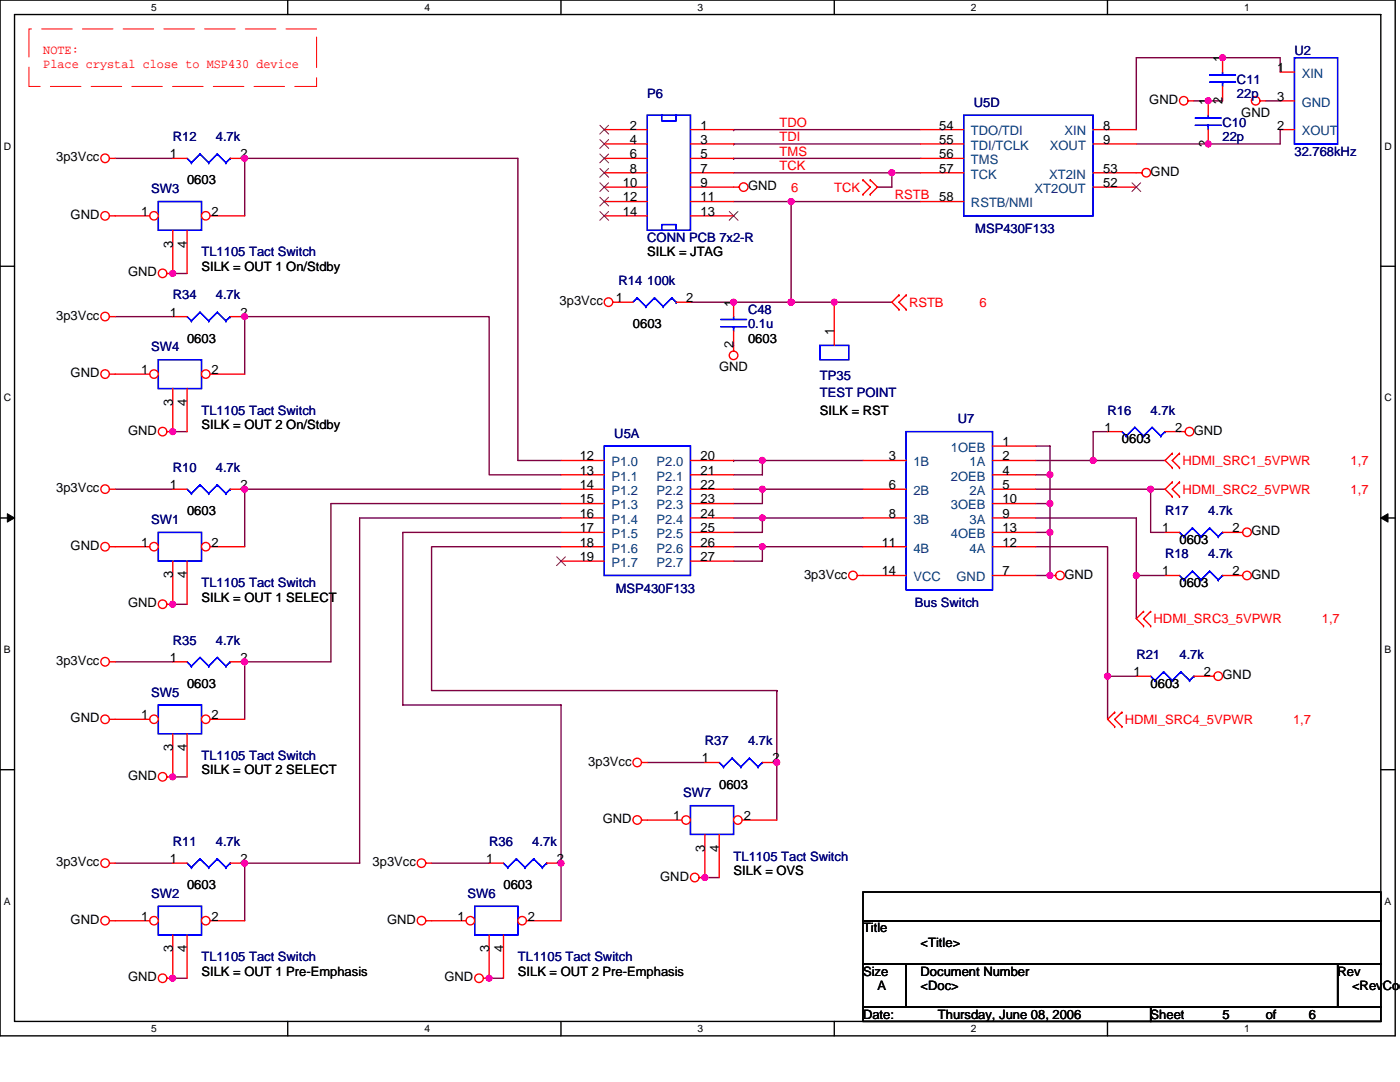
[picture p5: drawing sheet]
<svg xmlns="http://www.w3.org/2000/svg" width="279mm" height="216mm" viewBox="0 0 279 216" stroke-linecap="round" stroke-linejoin="round" font-family="sans-serif">
<path d="M0 0h278.4v206.7h-278.4zM2.9 2.9h272.7v200.9h-272.7z" fill="none" stroke="#000" stroke-width=".28"/>
<g fill="#fff">
<path d="M30.2 .3h1.1v2.3h-1.1z"/>
<path d="M30.2 204.1h1.1v2.3h-1.1z"/>
</g>
<path d="M57.4 0v2.9M57.4 203.8v2.9" fill="none" stroke="#000" stroke-width=".28"/>
<g fill="#fff">
<path d="M84.7 .3h1.1v2.3h-1.1z"/>
<path d="M84.7 204.1h1.1v2.3h-1.1z"/>
</g>
<path d="M112 0v2.9M112 203.8v2.9" fill="none" stroke="#000" stroke-width=".28"/>
<g fill="#fff">
<path d="M139.2 .3h1.2v2.3h-1.2z"/>
<path d="M139.2 204.1h1.2v2.3h-1.2z"/>
</g>
<path d="M166.5 0v2.9M166.5 203.8v2.9" fill="none" stroke="#000" stroke-width=".28"/>
<g fill="#fff">
<path d="M193.8 .3h1.1v2.3h-1.1z"/>
<path d="M193.8 204.1h1.1v2.3h-1.1z"/>
</g>
<path d="M221 0v2.9M221 203.8v2.9" fill="none" stroke="#000" stroke-width=".28"/>
<g fill="#fff">
<path d="M248.3 .3h1.1v2.3h-1.1z"/>
<path d="M248.3 204.1h1.1v2.3h-1.1z"/>
<path d="M.7 28h1.5v2.3h-1.5z"/>
<path d="M276.3 28h1.5v2.3h-1.5z"/>
<path d="M.7 78.2h1.5v2.3h-1.5z"/>
<path d="M276.3 78.2h1.5v2.3h-1.5z"/>
</g>
<path d="M0 53.1h2.9M275.6 53.1h2.8" fill="none" stroke="#000" stroke-width=".28"/>
<g fill="#fff">
<path d="M.7 128.5h1.4v2.2h-1.4z"/>
<path d="M276.3 128.5h1.4v2.2h-1.4z"/>
</g>
<path d="M0 103.4h2.9M275.6 103.4h2.8" fill="none" stroke="#000" stroke-width=".28"/>
<path d="M1.5 102.5l1.4 .9-1.4 .8zM275.6 103.4l1.4-.9v1.7z" fill="#000" stroke="#000" stroke-width=".2"/>
<g fill="#fff">
<path d="M.7 178.7h1.4v2.3h-1.4z"/>
<path d="M276.3 178.7h1.4v2.3h-1.4z"/>
</g>
<path d="M0 153.6h2.9M275.6 153.6h2.8M172.2 178h103.4v5.7h-103.4zM172.2 183.7h103.4v8.6h-103.4zM172.2 192.3h8.6v8.6h-8.6zM180.8 192.3h86.2v8.6h-86.2zM267 192.3h8.6v8.6h-8.6zM172.2 200.9h57.4v2.9h-57.4zM229.6 200.9h46v2.9h-46z" fill="none" stroke="#000" stroke-width=".28"/>
<g fill="none" stroke="#800040" stroke-width=".28">
<path d="M244 11.5h-17.2v14.4M244 11.5h.1M244 11.5h11.5v2.9M23 31.6h11.5M48.8 31.6h54.6v60.3h8.6M48.8 31.6h.1M48.8 31.6v11.5M146.4 28.7h.1M146.4 25.9h.1M146.4 31.6h.1M146.4 28.7h37.3M146.4 25.9h37.3"/>
<path d="M146.4 34.5h37.3M146.4 31.6h37.3M178 34.5v2.8h-2.9M178 34.5h.1M226.8 28.7h14.3M238.3 20.1h2.8M241.1 28.7h.1M241.1 20.1h.1M241.1 20.1h2.9M252.6 20.1h2.9M255.5 25.9v2.8h-14.4M34.5 54.6h.1"/>
<path d="M34.5 54.6h2.8M146.4 40.2h11.5M157.9 40.2h.1M157.9 40.2v20.1M157.9 40.2h25.8M23 63.2h11.5M48.8 63.2h.1M48.8 63.2h48.8v31.5h14.4M48.8 63.2v11.5M137.8 60.3h8.6M146.4 60.3h.1M146.4 60.3h31.6"/>
<path d="M157.9 60.3h.1M166.5 60.3h.1M23 97.6h11.5M34.5 86.1h.1M34.5 86.1h2.8M48.8 97.6h.1M48.8 97.6h63.2M48.8 97.6v11.5M146.4 91.9h.1M146.4 97.6h5.7M146.4 91.9h5.7M152.1 91.9h20.1"/>
<path d="M152.1 91.9v2.8h-5.7M152.1 97.6h20.1M152.1 97.6h.1M152.1 97.6v2.9h-5.7M206.7 89h2.8v5.7M206.7 94.7h2.8M206.7 97.6h22.9M206.7 91.9h11.5M209.5 94.7v20.1h-2.8M209.5 94.7h.1M218.2 91.9h.1M218.2 91.9h14.3"/>
<path d="M221 86.1h-2.8v5.8M229.6 97.6h.1M229.6 97.6v8.6h2.9M229.6 97.6h2.9M112 103.4h-40.2v68.8h-23M112 100.5h-46v31.6h-17.2M112 106.2h-31.6v34.5h31.6v31.5M112 109.1h-25.9v28.7h68.9M146.4 109.1h5.7M146.4 103.4h5.7M152.1 103.4h.1M152.1 103.4v2.8h-5.7"/>
<path d="M152.1 109.1h.1M152.1 109.1v2.9h-5.7M152.1 103.4h20.1M152.1 109.1h20.1M206.7 100.5h2.8M206.7 103.4h20.1v11.4M206.7 106.2h2.8M206.7 109.1h14.3v25.8M209.5 106.2h.1M209.5 100.5h.1M226.8 114.8v8.6M226.8 114.8h.1"/>
<path d="M226.8 114.8h5.7M23 132.1h11.5M34.5 120.6h.1M34.5 120.6h2.8M48.8 132.1h.1M48.8 132.1v11.4M155 137.8v14.3M155 137.8h.1M221 134.9v8.6M221 134.9h.1M221 134.9h5.8M34.5 155h.1"/>
<path d="M34.5 155h2.8M129.2 152.1h11.5M155 152.1h.1M155 152.1v11.5M23 172.2h11.5M48.8 172.2h.1M48.8 172.2v11.5M86.1 172.2h11.5M112 172.2h.1M112 172.2v11.5M140.7 175.1h.1M140.7 175.1h2.8"/>
<path d="M34.5 195.2h.1M34.5 195.2h2.8M97.6 195.2h.1M97.6 195.2h2.9"/>
</g>
<g fill="#f0f" stroke="#f0f" stroke-width=".28">
<circle cx="241.1" cy="28.7" r=".57"/>
<circle cx="218.1" cy="91.9" r=".57"/>
<circle cx="229.6" cy="97.6" r=".57"/>
<circle cx="209.5" cy="94.7" r=".57"/>
<circle cx="209.5" cy="114.8" r=".57"/>
<circle cx="209.5" cy="106.2" r=".57"/>
<circle cx="166.5" cy="60.3" r=".57"/>
<circle cx="226.8" cy="114.8" r=".57"/>
<circle cx="157.9" cy="60.3" r=".57"/>
<circle cx="146.4" cy="60.3" r=".57"/>
<circle cx="244" cy="11.5" r=".57"/>
<circle cx="48.8" cy="97.6" r=".57"/>
<circle cx="34.5" cy="54.6" r=".57"/>
<circle cx="157.9" cy="40.2" r=".57"/>
<circle cx="34.5" cy="120.6" r=".57"/>
<circle cx="34.5" cy="195.2" r=".57"/>
<circle cx="48.8" cy="31.6" r=".57"/>
<circle cx="48.8" cy="172.2" r=".57"/>
<circle cx="241.1" cy="20.1" r=".57"/>
<circle cx="178" cy="34.5" r=".57"/>
<circle cx="152.1" cy="97.6" r=".57"/>
<circle cx="152.1" cy="103.3" r=".57"/>
<circle cx="152.1" cy="109.1" r=".57"/>
<circle cx="152.1" cy="91.9" r=".57"/>
<circle cx="221" cy="134.9" r=".57"/>
<circle cx="34.5" cy="86.1" r=".57"/>
<circle cx="48.8" cy="63.2" r=".57"/>
<circle cx="48.8" cy="132" r=".57"/>
<circle cx="34.5" cy="155" r=".57"/>
<circle cx="97.6" cy="195.2" r=".57"/>
<circle cx="112" cy="172.2" r=".57"/>
<circle cx="209.5" cy="100.5" r=".57"/>
<circle cx="140.7" cy="175.1" r=".57"/>
<circle cx="155" cy="152.1" r=".57"/>
</g>
<g fill="none" stroke="#f00" stroke-width=".28">
<path d="M21.8 31.6h1.2M146.4 37.3h1.2M172.2 38.8h.1M172.2 35.9h.1M172.2 35.9l1.5 1.4-1.5 1.5M173.7 35.9h.1M173.7 38.8h.1M173.7 35.9l1.4 1.4-1.4 1.5M226.8 34.5h1.1M237.1 20.1h1.2M251.5 20.1h1.1M21.8 43.1h1.2"/>
<path d="M33.3 54.6h1.2M179.4 58.9h.1M179.4 58.9l-1.4 1.4 1.4 1.4M180.8 58.9h.1M180.8 58.9l-1.4 1.4 1.4 1.4M21.8 74.7h1.2M21.8 63.2h1.2M34.5 63.2h2.8M46 63.2h2.8M122.3 60.3h1.1M146.4 68.9v1.2M179.4 61.7h.1"/>
<path d="M180.8 61.7h.1M21.8 97.6h1.2M33.3 86.1h1.2M234 90.4h.1M234 93.3h.1M234 96.2h.1M234 99.1h.1M234 90.4l-1.5 1.5 1.5 1.4M234 96.2l-1.5 1.4 1.5 1.5M235.4 86.1h1.1M235.4 93.3h.1M235.4 90.4h.1"/>
<path d="M235.4 99.1h.1M235.4 96.2h.1M235.4 90.4l-1.4 1.5 1.4 1.4M235.4 96.2l-1.4 1.4 1.4 1.5M21.8 109.1h1.2M171.1 114.8h1.1M209.5 114.8h1.2M246.9 106.2h1.1M246.9 114.8h1.1M21.8 132.1h1.2M33.3 120.6h1.2M228.2 122h.1"/>
<path d="M228.2 124.9h.1M228.2 122l-1.4 1.4 1.4 1.5M229.6 124.9h.1M229.6 122h.1M229.6 122l-1.4 1.4 1.4 1.5M241.1 134.9h1.2M21.8 143.5h1.2M33.3 155h1.2M128 152.1h1.2M222.5 142.1h.1M222.5 145h.1M222.5 142.1l-1.5 1.4 1.5 1.5"/>
<path d="M223.9 145h.1M223.9 142.1h.1M223.9 142.1l-1.4 1.4 1.4 1.5M21.8 172.2h1.2M85 172.2h1.1M128 163.6h1.2M139.5 175.1h1.2M21.8 183.7h1.2M33.3 195.2h1.2M85 183.7h1.1M96.5 195.2h1.1"/>
<circle cx="21" cy="31.6" r=".85"/>
<circle cx="148.4" cy="37.3" r=".85"/>
<circle cx="228.8" cy="34.5" r=".85"/>
<circle cx="236.2" cy="20.1" r=".85"/>
<circle cx="250.6" cy="20.1" r=".85"/>
<circle cx="21" cy="43.1" r=".85"/>
<circle cx="32.4" cy="54.5" r=".85"/>
<circle cx="21" cy="74.6" r=".85"/>
<circle cx="21" cy="63.2" r=".85"/>
<circle cx="121.4" cy="60.3" r=".85"/>
<circle cx="146.4" cy="70.9" r=".85"/>
<circle cx="21" cy="97.6" r=".85"/>
<circle cx="32.4" cy="86.1" r=".85"/>
<circle cx="237.4" cy="86.1" r=".85"/>
<circle cx="21" cy="109.1" r=".85"/>
<circle cx="170.2" cy="114.8" r=".85"/>
<circle cx="211.6" cy="114.8" r=".85"/>
<circle cx="248.9" cy="106.2" r=".85"/>
<circle cx="248.9" cy="114.8" r=".85"/>
<circle cx="21" cy="132" r=".85"/>
<circle cx="32.4" cy="120.6" r=".85"/>
<circle cx="243.1" cy="134.9" r=".85"/>
<circle cx="21" cy="143.5" r=".85"/>
<circle cx="32.4" cy="155" r=".85"/>
<circle cx="127.2" cy="152.1" r=".85"/>
<circle cx="21" cy="172.2" r=".85"/>
<circle cx="84.1" cy="172.2" r=".85"/>
<circle cx="127.2" cy="163.6" r=".85"/>
<circle cx="138.7" cy="175.1" r=".86"/>
<circle cx="21" cy="183.7" r=".85"/>
<circle cx="32.4" cy="195.2" r=".85"/>
<circle cx="84.1" cy="183.7" r=".85"/>
<circle cx="95.6" cy="195.2" r=".85"/>
</g>
<path d="M5.8 5.8h57.4v11.5h-57.4z" fill="none" stroke="#f00" stroke-width=".2" stroke-dasharray="6.1 2"/>
<g fill="none" stroke="#00f" stroke-width=".28">
<path d="M37.3 63.2l.9 .8M38.2 64h.1M39.9 62.3h.1M39.9 62.3l-1.7 1.7M39.9 62.3l1.8 1.7M41.7 64h.1M43.4 62.3h.1M43.4 62.3l-1.7 1.7M43.4 62.3l1.7 1.7M45.1 64h.1M46 63.2h.1M46 63.2l-.9 .8"/>
<path d="M31.6 180.8h8.6v5.8h-8.6z"/>
</g>
<circle cx="30.7" cy="183.7" r=".84" fill="#fff" stroke="#f00" stroke-width=".28"/>
<path d="M23 183.7h6.9" fill="none" stroke="#f00" stroke-width=".28"/>
<circle cx="41.1" cy="183.7" r=".84" fill="#fff" stroke="#f00" stroke-width=".28"/>
<path d="M34.5 186.6v8.6M37.3 186.6v8.6M41.9 183.7h6.9" fill="none" stroke="#f00" stroke-width=".28"/>
<path d="M94.7 180.8h8.7v5.8h-8.7z" fill="none" stroke="#00f" stroke-width=".28"/>
<circle cx="93.9" cy="183.7" r=".84" fill="#fff" stroke="#f00" stroke-width=".28"/>
<path d="M86.1 183.7h6.9" fill="none" stroke="#f00" stroke-width=".28"/>
<circle cx="104.2" cy="183.7" r=".84" fill="#fff" stroke="#f00" stroke-width=".28"/>
<g fill="none" stroke="#f00" stroke-width=".28">
<path d="M183.7 34.5h8.6M183.7 28.7h8.6M183.7 25.9h8.6M183.7 31.6h8.6M218.2 34.5h8.6M218.2 28.7h8.6M218.2 25.9h8.6M218.2 37.3h8.6M241.1 20.1v2.9M241.1 25.9v2.8M183.7 40.2h8.6M123.4 60.3h2.9"/>
<path d="M134.9 60.3h2.9M172.2 91.9h8.6M172.2 97.6h8.6M198.1 89h8.6M198.1 91.9h8.6M198.1 94.7h8.6M198.1 97.6h8.6M172.2 114.8h8.6M172.2 103.4h8.6M172.2 109.1h8.6M198.1 114.8h8.6M198.1 103.4h8.6"/>
<path d="M198.1 100.5h8.6M198.1 109.1h8.6M198.1 106.2h8.6M226.8 134.9h2.8M238.3 134.9h2.8M34.5 172.2h2.8M46 172.2h2.8M97.6 186.6v8.6M100.5 186.6v8.6M105.1 183.7h6.9"/>
</g>
<g fill="none" stroke="#00f" stroke-width=".28">
<path d="M192.3 23h25.9v20.1h-25.9zM238.5 25h5.2M238.5 23.6h5.2M241.1 23v.6M241.1 25h.1M241.1 25v.9M127.2 59.4h.1M127.2 59.4l-.9 .9M127.2 59.4l1.7 1.8M130.6 59.4h.1M130.6 59.4l-1.7 1.8M130.6 59.4l1.8 1.8"/>
<path d="M134.1 59.4h.1M134.1 59.4l-1.7 1.8M134.1 59.4l.8 .9M128.9 61.2h.1M132.4 61.2h.1M134.9 60.3h.1M180.8 86.1h17.3v31.6h-17.3zM229.6 134.9l.9 .9M230.5 135.8h.1M232.2 134.1h.1M232.2 134.1l-1.7 1.7M232.2 134.1l1.8 1.7"/>
<path d="M234 135.8h.1M235.7 134.1h.1M235.7 134.1l-1.7 1.7M235.7 134.1l1.7 1.7M237.4 135.8h.1M238.3 134.9h.1M238.3 134.9l-.9 .9M37.3 172.2l.9 .9M38.2 173.1h.1M39.9 171.4h.1M39.9 171.4l-1.7 1.7M39.9 171.4l1.8 1.7"/>
<path d="M41.7 173.1h.1M43.4 171.4h.1M43.4 171.4l-1.7 1.7M43.4 171.4l1.7 1.7M45.1 173.1h.1M46 172.2h.1M46 172.2l-.9 .9M137.8 160.8h8.6v5.7h-8.6z"/>
</g>
<path d="M225.9 36.5l1.8 1.7M227.6 36.5l-1.7 1.7" fill="none" stroke="#804000" stroke-width=".2"/>
<circle cx="136.9" cy="163.6" r=".84" fill="#fff" stroke="#f00" stroke-width=".28"/>
<path d="M129.2 163.6h6.9" fill="none" stroke="#f00" stroke-width=".28"/>
<circle cx="147.3" cy="163.6" r=".84" fill="#fff" stroke="#f00" stroke-width=".28"/>
<path d="M34.5 31.6h2.8M46 31.6h2.8M140.7 166.5v8.6M143.5 166.5v8.6M148.1 163.6h6.9" fill="none" stroke="#f00" stroke-width=".28"/>
<g fill="none" stroke="#00f" stroke-width=".28">
<path d="M37.3 31.6l.9 .9M38.2 32.5h.1M39.9 30.7h.1M39.9 30.7l-1.7 1.8M39.9 30.7l1.8 1.8M41.7 32.5h.1M43.4 30.7h.1M43.4 30.7l-1.7 1.8M43.4 30.7l1.7 1.8M45.1 32.5h.1M46 31.6h.1M46 31.6l-.9 .9"/>
<path d="M31.6 71.8h8.6v5.7h-8.6z"/>
</g>
<circle cx="30.7" cy="74.6" r=".84" fill="#fff" stroke="#f00" stroke-width=".28"/>
<path d="M23 74.7h6.9" fill="none" stroke="#f00" stroke-width=".28"/>
<circle cx="41.1" cy="74.6" r=".84" fill="#fff" stroke="#f00" stroke-width=".28"/>
<path d="M244 11.5v2.9M244 17.3v2.8M34.5 77.5v8.6M37.3 77.5v8.6M41.9 74.7h6.9M221 86.1h2.9M232.5 86.1h2.9M232.5 106.2h2.9M244 106.2h2.9M34.5 132.1h2.8M46 132.1h2.8" fill="none" stroke="#f00" stroke-width=".28"/>
<g fill="none" stroke="#00f" stroke-width=".28">
<path d="M241.4 16.4h5.2M241.4 15h5.2M244 14.4v.6M244 16.4h.1M244 16.4v.9M31.6 40.2h8.6v5.8h-8.6zM223.9 86.1l.9 .9M224.8 87h.1M226.5 85.3h.1M226.5 85.3l-1.7 1.7M226.5 85.3l1.7 1.7M228.2 87h.1"/>
<path d="M229.9 85.3h.1M229.9 85.3l-1.7 1.7M229.9 85.3l1.7 1.7M231.6 87h.1M232.5 86.1h.1M232.5 86.1l-.9 .9M235.4 106.2l.8 .9M236.2 107.1h.1M238 105.4h.1M238 105.4l-1.8 1.7M238 105.4l1.7 1.7M239.7 107.1h.1"/>
<path d="M241.4 105.4h.1M241.4 105.4l-1.7 1.7M241.4 105.4l1.7 1.7M243.1 107.1h.1M244 106.2h.1M244 106.2l-.9 .9M37.3 132.1l.9 .8M38.2 132.9h.1M39.9 131.2h.1M39.9 131.2l-1.7 1.7M39.9 131.2l1.8 1.7M41.7 132.9h.1"/>
<path d="M43.4 131.2h.1M43.4 131.2l-1.7 1.7M43.4 131.2l1.7 1.7M45.1 132.9h.1M46 132.1h.1M46 132.1l-.9 .8"/>
</g>
<circle cx="30.7" cy="43.1" r=".84" fill="#fff" stroke="#f00" stroke-width=".28"/>
<path d="M23 43.1h6.9" fill="none" stroke="#f00" stroke-width=".28"/>
<circle cx="41.1" cy="43.1" r=".84" fill="#fff" stroke="#f00" stroke-width=".28"/>
<g fill="none" stroke="#f00" stroke-width=".28">
<path d="M255.5 14.4h2.8M120.6 25.9h8.6M120.6 28.7h8.6M120.6 31.6h8.6M120.6 34.5h8.6M120.6 37.3h8.6M137.8 25.9h8.6M137.8 28.7h8.6M137.8 31.6h8.6M137.8 34.5h8.6M137.8 37.3h8.6M255.5 25.9h2.8"/>
<path d="M255.5 20.1h2.8M34.5 46v8.6M37.3 46v8.6M41.9 43.1h6.9M120.6 43.1h8.6M120.6 40.2h8.6M137.8 43.1h8.6M137.8 40.2h8.6M34.5 97.6h2.8M46 97.6h2.8M112 97.6h8.6M112 91.9h8.6"/>
<path d="M112 94.7h8.6M137.8 97.6h8.6M137.8 91.9h8.6M137.8 94.7h8.6M112 100.5h8.6M112 103.4h8.6M112 106.2h8.6M112 109.1h8.6M112 112h8.6M137.8 100.5h8.6M137.8 103.4h8.6M137.8 106.2h8.6"/>
<path d="M137.8 109.1h8.6M137.8 112h8.6M232.5 114.8h2.9M244 114.8h2.9M97.6 172.2h2.9M109.1 172.2h2.9"/>
</g>
<g fill="none" stroke="#00f" stroke-width=".28">
<path d="M258.3 11.5h8.7v17.2h-8.7zM129.2 23h8.6v23h-8.6zM132.1 23v1.1h2.8v-1.1M132.1 46v-1.2h2.8v1.2M37.3 97.6l.9 .9M38.2 98.5h.1M39.9 96.8h.1M39.9 96.8l-1.7 1.7M39.9 96.8l1.8 1.7M41.7 98.5h.1M43.4 96.8h.1M43.4 96.8l-1.7 1.7"/>
<path d="M43.4 96.8l1.7 1.7M45.1 98.5h.1M46 97.6h.1M46 97.6l-.9 .9M120.6 89h17.2v25.8h-17.2zM235.4 114.8l.8 .9M236.2 115.7h.1M238 114h.1M238 114l-1.8 1.7M238 114l1.7 1.7M239.7 115.7h.1M241.4 114h.1"/>
<path d="M241.4 114l-1.7 1.7M241.4 114l1.7 1.7M243.1 115.7h.1M244 114.8h.1M244 114.8l-.9 .9M31.6 140.7h8.6v5.7h-8.6zM100.5 172.2l.8 .9M101.3 173.1h.1M103.1 171.4h.1M103.1 171.4l-1.8 1.7M103.1 171.4l1.7 1.7M104.8 173.1h.1"/>
<path d="M106.5 171.4h.1M106.5 171.4l-1.7 1.7M106.5 171.4l1.7 1.7M108.2 173.1h.1M109.1 172.2h.1M109.1 172.2l-.9 .9"/>
</g>
<g fill="none" stroke="#804000" stroke-width=".2">
<path d="M119.7 25l1.8 1.8M119.7 27.9l1.8 1.7M119.7 30.7l1.8 1.8M119.7 33.6l1.8 1.8M119.7 36.5l1.8 1.7M119.7 39.3l1.8 1.8M121.5 25l-1.8 1.8M121.5 27.9l-1.8 1.7M121.5 30.7l-1.8 1.8M121.5 33.6l-1.8 1.8M121.5 36.5l-1.8 1.7M121.5 39.3l-1.8 1.8"/>
<path d="M119.7 42.2l1.8 1.8M121.5 42.2l-1.8 1.8M145.5 42.2l1.8 1.8M147.3 42.2l-1.8 1.8M111.1 111.1l1.8 1.8M112.8 111.1l-1.7 1.8"/>
</g>
<circle cx="30.7" cy="143.5" r=".84" fill="#fff" stroke="#f00" stroke-width=".28"/>
<path d="M23 143.5h6.9" fill="none" stroke="#f00" stroke-width=".28"/>
<circle cx="41.1" cy="143.5" r=".84" fill="#fff" stroke="#f00" stroke-width=".28"/>
<path d="M34.5 146.4v8.6M37.3 146.4v8.6M41.9 143.5h6.9" fill="none" stroke="#f00" stroke-width=".28"/>
<path d="M31.6 106.2h8.6v5.8h-8.6z" fill="none" stroke="#00f" stroke-width=".28"/>
<circle cx="30.7" cy="109.1" r=".84" fill="#fff" stroke="#f00" stroke-width=".28"/>
<path d="M23 109.1h6.9" fill="none" stroke="#f00" stroke-width=".28"/>
<circle cx="41.1" cy="109.1" r=".84" fill="#fff" stroke="#f00" stroke-width=".28"/>
<path d="M146.4 60.3v2.9M146.4 66v2.9M166.5 60.3v8.6M34.5 112v8.6M37.3 112v8.6M41.9 109.1h6.9M140.7 152.1h2.8M152.1 152.1h2.9" fill="none" stroke="#f00" stroke-width=".28"/>
<g fill="none" stroke="#00f" stroke-width=".28">
<path d="M143.8 65.2h5.2M143.8 63.8h5.2M146.4 63.2v.6M146.4 65.2h.1M146.4 65.2v.8M163.6 68.9h5.8v2.9h-5.8zM143.5 152.1l.9 .9M144.4 153h.1M146.1 151.3h.1M146.1 151.3l-1.7 1.7M146.1 151.3l1.7 1.7M147.8 153h.1"/>
<path d="M149.6 151.3h.1M149.6 151.3l-1.8 1.7M149.6 151.3l1.7 1.7M151.3 153h.1M152.1 152.1h.1M152.1 152.1l-.8 .9"/>
</g>
<g fill="#f0f" stroke="#f0f" stroke-width=".28">
<circle cx="241.1" cy="28.7" r=".57"/>
<circle cx="218.1" cy="91.9" r=".57"/>
<circle cx="229.6" cy="97.6" r=".57"/>
<circle cx="209.5" cy="94.7" r=".57"/>
<circle cx="209.5" cy="114.8" r=".57"/>
<circle cx="209.5" cy="106.2" r=".57"/>
<circle cx="166.5" cy="60.3" r=".57"/>
<circle cx="226.8" cy="114.8" r=".57"/>
<circle cx="157.9" cy="60.3" r=".57"/>
<circle cx="146.4" cy="60.3" r=".57"/>
<circle cx="244" cy="11.5" r=".57"/>
<circle cx="48.8" cy="97.6" r=".57"/>
<circle cx="34.5" cy="54.6" r=".57"/>
<circle cx="157.9" cy="40.2" r=".57"/>
<circle cx="34.5" cy="120.6" r=".57"/>
<circle cx="34.5" cy="195.2" r=".57"/>
<circle cx="48.8" cy="31.6" r=".57"/>
<circle cx="48.8" cy="172.2" r=".57"/>
<circle cx="241.1" cy="20.1" r=".57"/>
<circle cx="178" cy="34.5" r=".57"/>
<circle cx="152.1" cy="97.6" r=".57"/>
<circle cx="152.1" cy="103.3" r=".57"/>
<circle cx="152.1" cy="109.1" r=".57"/>
<circle cx="152.1" cy="91.9" r=".57"/>
<circle cx="221" cy="134.9" r=".57"/>
<circle cx="34.5" cy="86.1" r=".57"/>
<circle cx="48.8" cy="63.2" r=".57"/>
<circle cx="48.8" cy="132" r=".57"/>
<circle cx="34.5" cy="155" r=".57"/>
<circle cx="97.6" cy="195.2" r=".57"/>
<circle cx="112" cy="172.2" r=".57"/>
<circle cx="209.5" cy="100.5" r=".57"/>
<circle cx="140.7" cy="175.1" r=".57"/>
<circle cx="155" cy="152.1" r=".57"/>
</g>
<g font-size="2.6" fill="#f00">
<text x="8.6" y="10.7">NOTE:</text>
<text x="8.6" y="13.5">Place crystal close to MSP430 device</text>
<text x="155.6" y="28.2">TDI</text>
<text x="155.6" y="25.3">TDO</text>
<text x="155.6" y="33.9">TCK</text>
<text x="155.6" y="31">TMS</text>
<text x="157.9" y="38.2">6</text>
<text x="166.5" y="38.2">TCK</text>
<text x="178.6" y="39.6">RSTB</text>
<text x="181.4" y="61.2">RSTB</text>
<text x="195.5" y="61.2">6</text>
<text x="236" y="92.8">HDMI_SRC1_5VPWR</text>
<text x="269.5" y="92.8">1,7</text>
<text x="236" y="98.5">HDMI_SRC2_5VPWR</text>
<text x="269.5" y="98.5">1,7</text>
<text x="230.2" y="124.3">HDMI_SRC3_5VPWR</text>
<text x="263.8" y="124.3">1,7</text>
<text x="224.5" y="144.4">HDMI_SRC4_5VPWR</text>
<text x="258.1" y="144.4">1,7</text>
</g>
<g font-size="2.6" fill="#000080">
<text x="258.3" y="11">U2</text>
<text x="246.9" y="16.7">C11</text>
<text x="129.2" y="19.6">P6</text>
<text x="194.4" y="21.3">U5D</text>
<text x="246.9" y="19.6">22p</text>
<text x="34.5" y="28.2">R12</text>
<text x="43.1" y="28.2">4.7k</text>
<text x="244" y="25.3">C10</text>
<text x="244" y="28.2">22p</text>
<text x="258.3" y="31.1">32.768kHz</text>
<text x="30.2" y="38.5">SW3</text>
<text x="194.6" y="46.6">MSP430F133</text>
<text x="40.2" y="51.2">TL1105 Tact Switch</text>
<text x="129.2" y="48.3">CONN PCB 7x2-R</text>
<text x="34.5" y="59.8">R34</text>
<text x="43.1" y="59.8">4.7k</text>
<text x="123.4" y="56.9">R14 100k</text>
<text x="149.3" y="62.6">C48</text>
<text x="149.3" y="65.5">0.1u</text>
<text x="30.2" y="70.1">SW4</text>
<text x="163.6" y="75.8">TP35</text>
<text x="40.2" y="82.7">TL1105 Tact Switch</text>
<text x="163.6" y="79.3">TEST POINT</text>
<text x="221" y="82.7">R16</text>
<text x="229.6" y="82.7">4.7k</text>
<text x="122.6" y="87.3">U5A</text>
<text x="191.2" y="84.5">U7</text>
<text x="34.5" y="94.2">R10</text>
<text x="43.1" y="94.2">4.7k</text>
<text x="30.2" y="104.5">SW1</text>
<text x="232.5" y="102.8">R17</text>
<text x="241.1" y="102.8">4.7k</text>
<text x="232.5" y="111.4">R18</text>
<text x="241.1" y="111.4">4.7k</text>
<text x="40.2" y="117.2">TL1105 Tact Switch</text>
<text x="122.9" y="118.3">MSP430F133</text>
<text x="182.6" y="121.2">Bus Switch</text>
<text x="34.5" y="128.7">R35</text>
<text x="43.1" y="128.7">4.7k</text>
<text x="226.8" y="131.5">R21</text>
<text x="235.4" y="131.5">4.7k</text>
<text x="30.2" y="139">SW5</text>
<text x="140.7" y="148.7">R37</text>
<text x="149.3" y="148.7">4.7k</text>
<text x="40.2" y="151.6">TL1105 Tact Switch</text>
<text x="136.4" y="159.1">SW7</text>
<text x="34.5" y="168.8">R11</text>
<text x="43.1" y="168.8">4.7k</text>
<text x="97.6" y="168.8">R36</text>
<text x="106.2" y="168.8">4.7k</text>
<text x="146.4" y="171.7">TL1105 Tact Switch</text>
<text x="30.2" y="179.2">SW2</text>
<text x="93.3" y="179.2">SW6</text>
<text x="40.2" y="191.8">TL1105 Tact Switch</text>
<text x="103.4" y="191.8">TL1105 Tact Switch</text>
</g>
<g font-size="2.6">
<text x="244" y="12.4" transform="rotate(-90 244 12.4)">1</text>
<text x="254.9" y="14.4">1</text>
<text x="229.4" y="20.7">GND</text>
<text x="241.1" y="21" transform="rotate(-90 241.1 21)">1</text>
<text x="244" y="20.7" transform="rotate(-90 244 20.7)">2</text>
<text x="247.7" y="23.3">GND</text>
<text x="254.9" y="20.1">3</text>
<text x="125.7" y="25.8">2</text>
<text x="125.7" y="28.7">4</text>
<text x="139.8" y="25.8">1</text>
<text x="139.8" y="28.7">3</text>
<text x="187.5" y="28.7">55</text>
<text x="187.5" y="25.8">54</text>
<text x="220.2" y="28.7">9</text>
<text x="220.2" y="25.8">8</text>
<text x="241.1" y="29.3" transform="rotate(-90 241.1 29.3)">2</text>
<text x="254.9" y="25.8">2</text>
<text x="11.2" y="32.2">3p3Vcc</text>
<text x="33.9" y="31.6">1</text>
<text x="48" y="31.6">2</text>
<text x="125.7" y="31.6">6</text>
<text x="125.7" y="34.5">8</text>
<text x="139.8" y="31.6">5</text>
<text x="139.8" y="34.5">7</text>
<text x="187.5" y="34.5">57</text>
<text x="187.5" y="31.6">56</text>
<text x="220.2" y="34.5">53</text>
<text x="229.6" y="35.1">GND</text>
<text x="37.3" y="36.8">0603</text>
<text x="124.3" y="37.3">10</text>
<text x="124.3" y="40.2">12</text>
<text x="139.8" y="37.3">9</text>
<text x="139.8" y="40.2">11</text>
<text x="149.3" y="38">GND</text>
<text x="187.5" y="40.2">58</text>
<text x="220.2" y="37.3">52</text>
<text x="14.1" y="43.7">GND</text>
<text x="28.2" y="43.1">1</text>
<text x="42.2" y="43.1">2</text>
<text x="124.3" y="43.1">14</text>
<text x="139.8" y="43.1">13</text>
<text x="34.5" y="49.4" transform="rotate(-90 34.5 49.4)">3</text>
<text x="37.3" y="49.4" transform="rotate(-90 37.3 49.4)">4</text>
<text x="129.2" y="51.2">SILK = JTAG</text>
<text x="25.6" y="55.2">GND</text>
<text x="40.2" y="54">SILK = OUT 1 On/Stdby</text>
<text x="11.2" y="63.8">3p3Vcc</text>
<text x="33.9" y="63.2">1</text>
<text x="48" y="63.2">2</text>
<text x="111.7" y="60.9">3p3Vcc</text>
<text x="122.9" y="60.3">1</text>
<text x="126.3" y="65.5">0603</text>
<text x="136.9" y="60.3">2</text>
<text x="146.4" y="61.2" transform="rotate(-90 146.4 61.2)">1</text>
<text x="37.3" y="68.4">0603</text>
<text x="146.4" y="69.5" transform="rotate(-90 146.4 69.5)">2</text>
<text x="149.3" y="68.4">0603</text>
<text x="166.5" y="66.9" transform="rotate(-90 166.5 66.9)">1</text>
<text x="14.1" y="75.3">GND</text>
<text x="28.2" y="74.6">1</text>
<text x="42.2" y="74.6">2</text>
<text x="143.5" y="74.1">GND</text>
<text x="34.5" y="81" transform="rotate(-90 34.5 81)">3</text>
<text x="37.3" y="81" transform="rotate(-90 37.3 81)">4</text>
<text x="163.6" y="82.7">SILK = RST</text>
<text x="25.6" y="86.7">GND</text>
<text x="40.2" y="85.6">SILK = OUT 2 On/Stdby</text>
<text x="200.1" y="89">1</text>
<text x="220.5" y="86.1">1</text>
<text x="223.9" y="88.5">0603</text>
<text x="234.5" y="86.1">2</text>
<text x="238.3" y="86.7">GND</text>
<text x="115.7" y="91.9">12</text>
<text x="115.7" y="94.7">13</text>
<text x="139.8" y="91.9">20</text>
<text x="139.8" y="94.7">21</text>
<text x="177.4" y="91.9">3</text>
<text x="200.1" y="94.7">4</text>
<text x="200.1" y="91.9">2</text>
<text x="11.2" y="98.2">3p3Vcc</text>
<text x="33.9" y="97.6">1</text>
<text x="48" y="97.6">2</text>
<text x="115.7" y="97.6">14</text>
<text x="115.7" y="100.5">15</text>
<text x="139.8" y="97.6">22</text>
<text x="139.8" y="100.5">23</text>
<text x="177.4" y="97.6">6</text>
<text x="200.1" y="100.5">10</text>
<text x="200.1" y="97.6">5</text>
<text x="37.3" y="102.8">0603</text>
<text x="115.7" y="103.3">16</text>
<text x="115.7" y="106.2">17</text>
<text x="139.8" y="103.3">24</text>
<text x="139.8" y="106.2">25</text>
<text x="177.4" y="103.3">8</text>
<text x="200.1" y="106.2">13</text>
<text x="200.1" y="103.3">9</text>
<text x="231.9" y="106.2">1</text>
<text x="246" y="106.2">2</text>
<text x="249.7" y="106.8">GND</text>
<text x="14.1" y="109.7">GND</text>
<text x="28.2" y="109.1">1</text>
<text x="42.2" y="109.1">2</text>
<text x="115.7" y="109.1">18</text>
<text x="115.7" y="112">19</text>
<text x="139.8" y="109.1">26</text>
<text x="139.8" y="112">27</text>
<text x="176" y="109.1">11</text>
<text x="200.1" y="109.1">12</text>
<text x="235.4" y="108.6">0603</text>
<text x="34.5" y="115.4" transform="rotate(-90 34.5 115.4)">3</text>
<text x="37.3" y="115.4" transform="rotate(-90 37.3 115.4)">4</text>
<text x="160.5" y="115.4">3p3Vcc</text>
<text x="176" y="114.8">14</text>
<text x="200.1" y="114.8">7</text>
<text x="212.4" y="115.4">GND</text>
<text x="231.9" y="114.8">1</text>
<text x="235.4" y="117.2">0603</text>
<text x="246" y="114.8">2</text>
<text x="249.7" y="115.4">GND</text>
<text x="25.6" y="121.2">GND</text>
<text x="40.2" y="120">SILK = OUT 1 SELECT</text>
<text x="11.2" y="132.7">3p3Vcc</text>
<text x="33.9" y="132">1</text>
<text x="37.3" y="137.3">0603</text>
<text x="48" y="132">2</text>
<text x="226.2" y="134.9">1</text>
<text x="229.6" y="137.3">0603</text>
<text x="240.3" y="134.9">2</text>
<text x="244" y="135.5">GND</text>
<text x="28.2" y="143.5">1</text>
<text x="42.2" y="143.5">2</text>
<text x="14.1" y="144.1">GND</text>
<text x="34.5" y="149.9" transform="rotate(-90 34.5 149.9)">3</text>
<text x="37.3" y="149.9" transform="rotate(-90 37.3 149.9)">4</text>
<text x="25.6" y="155.6">GND</text>
<text x="40.2" y="154.5">SILK = OUT 2 SELECT</text>
<text x="117.4" y="152.8">3p3Vcc</text>
<text x="140.1" y="152.1">1</text>
<text x="154.2" y="152.1">2</text>
<text x="143.5" y="157.4">0603</text>
<text x="120.3" y="164.2">GND</text>
<text x="134.3" y="163.6">1</text>
<text x="148.4" y="163.6">2</text>
<text x="11.2" y="172.8">3p3Vcc</text>
<text x="33.9" y="172.2">1</text>
<text x="48" y="172.2">2</text>
<text x="74.4" y="172.8">3p3Vcc</text>
<text x="97" y="172.2">1</text>
<text x="111.1" y="172.2">2</text>
<text x="140.7" y="169.9" transform="rotate(-90 140.7 169.9)">3</text>
<text x="143.5" y="169.9" transform="rotate(-90 143.5 169.9)">4</text>
<text x="37.3" y="177.4">0603</text>
<text x="100.5" y="177.4">0603</text>
<text x="131.8" y="175.7">GND</text>
<text x="146.4" y="174.6">SILK = OVS</text>
<text x="14.1" y="184.3">GND</text>
<text x="28.2" y="183.7">1</text>
<text x="42.2" y="183.7">2</text>
<text x="77.2" y="184.3">GND</text>
<text x="91.3" y="183.7">1</text>
<text x="105.4" y="183.7">2</text>
<text x="34.5" y="190" transform="rotate(-90 34.5 190)">3</text>
<text x="37.3" y="190" transform="rotate(-90 37.3 190)">4</text>
<text x="97.6" y="190" transform="rotate(-90 97.6 190)">3</text>
<text x="100.5" y="190" transform="rotate(-90 100.5 190)">4</text>
<text x="172.2" y="186.1">Title</text>
<text x="183.7" y="188.9">&lt;Title&gt;</text>
<text x="25.6" y="195.8">GND</text>
<text x="40.2" y="194.7">SILK = OUT 1 Pre-Emphasis</text>
<text x="88.7" y="195.8">GND</text>
<text x="103.4" y="194.7">SILK = OUT 2 Pre-Emphasis</text>
<text x="172.2" y="194.7">Size</text>
<text x="175.1" y="197.5">A</text>
<text x="183.7" y="194.7">Document Number</text>
<text x="183.7" y="197.5">&lt;Doc&gt;</text>
<text x="267" y="194.7">Rev</text>
<text x="269.8" y="197.5">&lt;RevCod</text>
<text x="172.2" y="203.3">Date:</text>
<text x="187.2" y="203.3">Thursday, June 08, 2006</text>
<text x="229.6" y="203.3">Sheet</text>
<text x="244" y="203.3">5</text>
<text x="252.6" y="203.3">of</text>
<text x="261.2" y="203.3">6</text>
</g>
<g font-size="2.6" fill="#004080">
<text x="259.8" y="15.5">XIN</text>
<text x="259.8" y="21.3">GND</text>
<text x="193.8" y="29.9">TDI/TCLK</text>
<text x="193.8" y="27">TDO/TDI</text>
<text x="209.5" y="29.9">XOUT</text>
<text x="212.4" y="27">XIN</text>
<text x="259.8" y="27">XOUT</text>
<text x="193.8" y="35.6">TCK</text>
<text x="193.8" y="32.8">TMS</text>
<text x="209.4" y="35.6">XT2IN</text>
<text x="193.8" y="41.4">RSTB/NMI</text>
<text x="206.5" y="38.5">XT2OUT</text>
<text x="122" y="93">P1.0</text>
<text x="122" y="95.9">P1.1</text>
<text x="131" y="93">P2.0</text>
<text x="131" y="95.9">P2.1</text>
<text x="182.3" y="93">1B</text>
<text x="189.8" y="90.2">1OEB</text>
<text x="189.8" y="95.9">2OEB</text>
<text x="193.5" y="93">1A</text>
<text x="122" y="98.8">P1.2</text>
<text x="122" y="101.6">P1.3</text>
<text x="131" y="98.8">P2.2</text>
<text x="131" y="101.6">P2.3</text>
<text x="182.3" y="98.8">2B</text>
<text x="189.8" y="101.6">3OEB</text>
<text x="193.5" y="98.8">2A</text>
<text x="122" y="104.5">P1.4</text>
<text x="122" y="107.4">P1.5</text>
<text x="131" y="104.5">P2.4</text>
<text x="131" y="107.4">P2.5</text>
<text x="182.3" y="104.5">3B</text>
<text x="189.8" y="107.4">4OEB</text>
<text x="193.5" y="104.5">3A</text>
<text x="122" y="110.3">P1.6</text>
<text x="122" y="113.1">P1.7</text>
<text x="131" y="110.3">P2.6</text>
<text x="131" y="113.1">P2.7</text>
<text x="182.3" y="110.3">4B</text>
<text x="193.5" y="110.3">4A</text>
<text x="182.3" y="116">VCC</text>
<text x="190.9" y="116">GND</text>
</g>
<g font-size="2">
<text x="30.2" y="2.2">5</text>
<text x="84.7" y="2.2">4</text>
<text x="139.2" y="2.2">3</text>
<text x="193.8" y="2.2">2</text>
<text x="248.3" y="2.2">1</text>
<text x=".7" y="29.8">D</text>
<text x="276.3" y="29.8">D</text>
<text x=".7" y="80.1">C</text>
<text x="276.3" y="80.1">C</text>
<text x=".7" y="130.3">B</text>
<text x="276.3" y="130.3">B</text>
<text x=".7" y="180.5">A</text>
<text x="276.3" y="180.5">A</text>
<text x="30.2" y="206">5</text>
<text x="84.7" y="206">4</text>
<text x="139.2" y="206">3</text>
<text x="193.8" y="206">2</text>
<text x="248.3" y="206">1</text>
</g>
</svg>
